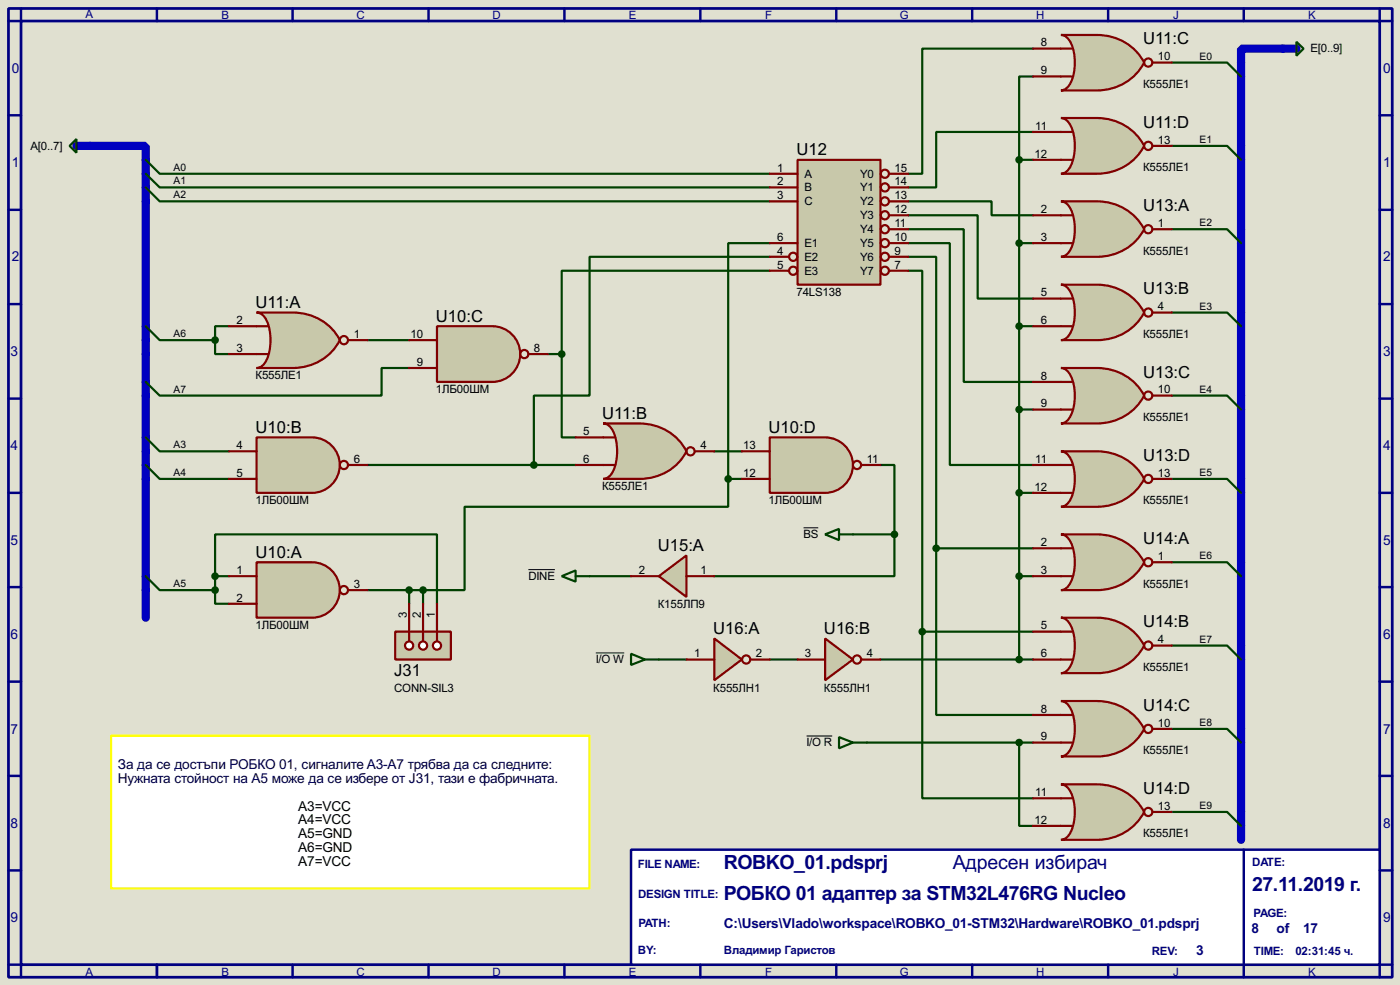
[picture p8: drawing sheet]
<svg xmlns="http://www.w3.org/2000/svg" width="256mm" height="180mm" viewBox="0 0 256 180" stroke-linecap="round" stroke-linejoin="round" font-family="sans-serif">
<path d="M0 0h256.5v180.3h-256.5z" fill="#e0e0d0"/>
<path d="M1.6 1.6h253.5v177.3h-253.5zM3.9 3.9h248.9v172.7h-248.9z" fill="none" stroke="#000080" stroke-width=".5"/>
<path d="M3.9 1.6v2.3h-2.3M28.8 1.6v2.3" fill="none" stroke="#000080" stroke-width=".45"/>
<path d="M115.6 155.5h137.2v21.1h-137.2z" fill="#fff" stroke="#000080" stroke-width=".45"/>
<g fill="none" stroke="#000080" stroke-width=".45">
<path d="M53.6 1.6v2.3M78.5 1.6v2.3M103.4 1.6v2.3M128.3 1.6v2.3M153.2 1.6v2.3M178.1 1.6v2.3M203 1.6v2.3M227.9 1.6v2.3M252.8 1.6v2.3h2.3M1.6 21.1h2.3M1.6 38.4h2.3M252.8 21.1h2.3"/>
<path d="M252.8 38.4h2.3M1.6 55.7h2.3M252.8 55.7h2.3M1.6 73h2.3M252.8 73h2.3M1.6 90.2h2.3M252.8 90.2h2.3M1.6 107.5h2.3M252.8 107.5h2.3M1.6 124.8h2.3M252.8 124.8h2.3M1.6 142h2.3"/>
<path d="M1.6 159.3h2.3M227.9 155.5v23.4M252.8 142h2.3M252.8 159.3h2.3M1.6 176.6h2.3v2.3M28.8 176.6v2.3M53.6 176.6v2.3M78.5 176.6v2.3M103.4 176.6v2.3M128.3 176.6v2.3M153.2 176.6v2.3M178.1 176.6v2.3"/>
<path d="M203 176.6v2.3M255.1 176.6h-2.3v2.3"/>
</g>
<path d="M235 8.9h-7.6v144.8M16.6 26.7h10.1v86.4" fill="none" stroke="#0000c0" stroke-width="1.5"/>
<g fill="none" stroke="#004000" stroke-width=".4">
<path d="M189.3 8.9h-20.3v22.9h-2.6M189.3 14h-2.6v15.3M214.7 11.5h10.1l2.6 2.5M26.7 31.8l2.6 2.5h111.7M26.7 34.3l2.6 2.6h111.7M26.7 29.3l2.6 2.5h111.7M166.4 36.9h15.3v2.5h7.6M166.4 39.4h12.7v15.3h10.2M186.7 29.3v91.4M186.7 29.3h2.6M189.3 24.2h-17.8v10.1h-5.1M214.7 26.7h10.1l2.6 2.6"/>
<path d="M26.7 59.7l2.6 2.6h10.1M42 59.7h-2.6v2.6M141 44.5h-7.6v43.2M141 47h-33v25.4h-10.2v12.7M141 49.6h-38.1v15.2M166.4 42h10.2v27.9h12.7M166.4 44.5h7.6v40.6h15.3M166.4 47h5.1v53.4M166.4 49.6h2.6v66M186.7 59.7h2.6M186.7 44.5h2.6M214.7 42h10.1l2.6 2.5"/>
<path d="M214.7 57.2h10.1l2.6 2.5M39.4 62.3v2.5h2.6M67.4 62.3h7.6M75 67.4h-5.1v5h-40.6l-2.6-2.5M100.4 64.8h2.5M102.9 64.8v15.3h2.6M186.7 75h2.6M214.7 72.4h10.1l2.6 2.6M26.7 80.1l2.6 2.5h12.7M26.7 85.1l2.6 2.6h12.7M67.4 85.1h38.1M130.9 82.6h5"/>
<path d="M133.4 87.7v5.1h-48.3v15.2h-7.6M133.4 87.7h2.5M156.3 97.8h7.6M161.3 85.1h2.6v12.7M163.9 97.8v7.7h-33M186.7 90.2h2.6M214.7 87.7h10.1l2.6 2.5M26.7 105.5l2.6 2.5h10.1M39.4 108v2.5h2.6M39.4 105.5v-7.7h40.7v12.7M39.4 105.5v2.5M39.4 105.5h2.6"/>
<path d="M67.4 108h10.1M75 108v2.5M77.5 108v2.5M108 105.5h7.6M169 115.6v30.5h20.3M169 115.6h20.3M171.5 100.4v30.5h17.8M171.5 100.4h17.8M186.7 105.5h2.6M214.7 102.9h10.1l2.6 2.6M214.7 118.2h10.1l2.6 2.5M120.7 120.7h5.1"/>
<path d="M141 120.7h5.1M158.8 135.9h30.5M161.3 120.7h28M186.7 135.9v15.3h2.6M214.7 133.4h10.1l2.6 2.5M214.7 148.6h10.1l2.6 2.6"/>
</g>
<path d="M20.4 134.7h87.6v27.9h-87.6z" fill="#fff" stroke="#ff0" stroke-width=".4"/>
<path d="M14 26.7h2.6" fill="none" stroke="#0000c0" stroke-width="1.5"/>
<path d="M12.8 26.7l1.2-1.2v2.5z" fill="none" stroke="#004000" stroke-width=".4"/>
<path d="M47 102.9h10.2a5.1 5.1 0 0 1 5.1 5.1 5.1 5.1 0 0 1-5.1 5.1h-10.2z" fill-rule="evenodd" fill="#c8c8aa" stroke="#800000" stroke-width=".4"/>
<g fill="none" stroke="#800000" stroke-width=".4">
<path d="M42 105.5h5M42 110.5h5M63.8 108h3.6"/>
<circle cx="63" cy="108" r=".75"/>
</g>
<g fill="#004000" stroke="#004000" stroke-width=".4">
<circle cx="39.4" cy="108" r=".5"/>
<circle cx="39.4" cy="105.5" r=".5"/>
</g>
<path d="M47 80.1h10.2a5.1 5.1 0 0 1 5.1 5 5.1 5.1 0 0 1-5.1 5.1h-10.2z" fill-rule="evenodd" fill="#c8c8aa" stroke="#800000" stroke-width=".4"/>
<g fill="none" stroke="#800000" stroke-width=".4">
<path d="M42 82.6h5M42 87.7h5M63.8 85.1h3.6"/>
<circle cx="63" cy="85.1" r=".75"/>
</g>
<path d="M72.4 115.6h10.2v5.1h-10.2z" fill="#c8c8aa" stroke="#800000" stroke-width=".4"/>
<path d="M80.1 115.6v1.8" fill="none" stroke="#800000" stroke-width=".4"/>
<circle cx="80" cy="118.2" r=".75" fill="#feffff" stroke="#800000" stroke-width=".4"/>
<path d="M77.5 115.6v1.8" fill="none" stroke="#800000" stroke-width=".4"/>
<circle cx="77.5" cy="118.2" r=".75" fill="#feffff" stroke="#800000" stroke-width=".4"/>
<path d="M75 115.6v1.8" fill="none" stroke="#800000" stroke-width=".4"/>
<circle cx="74.9" cy="118.2" r=".75" fill="#feffff" stroke="#800000" stroke-width=".4"/>
<path d="M75 110.5v5.1M77.5 110.5v5.1M80.1 110.5v5.1" fill="none" stroke="#800000" stroke-width=".4"/>
<circle cx="74.9" cy="108" r=".5" fill="#004000" stroke="#004000" stroke-width=".4"/>
<path d="M47 57.2h6.6a9.5 9.5 0 0 1 8.7 5.1 9.5 9.5 0 0 1-8.7 5.1h-6.6a2.2 2.2 0 0 0 1.9-1.5 9.2 9.2 0 0 0-.4-7.8l-.9-.8z" fill-rule="evenodd" fill="#c8c8aa" stroke="#800000" stroke-width=".4"/>
<g fill="none" stroke="#800000" stroke-width=".4">
<path d="M42 59.7h7.1M42 64.8h7.1M63.8 62.3h3.6"/>
<circle cx="63" cy="62.3" r=".75"/>
</g>
<circle cx="39.4" cy="62.3" r=".5" fill="#004000" stroke="#004000" stroke-width=".4"/>
<path d="M80.1 59.7h10.1a5.1 5.1 0 0 1 5.1 5.1 5.1 5.1 0 0 1-5.1 5.1h-10.1z" fill-rule="evenodd" fill="#c8c8aa" stroke="#800000" stroke-width=".4"/>
<g fill="none" stroke="#800000" stroke-width=".4">
<path d="M75 62.3h5.1M75 67.4h5.1M96.8 64.8h3.6"/>
<circle cx="96" cy="64.8" r=".75"/>
</g>
<path d="M110.5 77.5h6.6a9.5 9.5 0 0 1 8.7 5.1 9.5 9.5 0 0 1-8.7 5.1h-6.6a2.21 2.21 0 0 0 1.9-1.5 9.2 9.2 0 0 0-.4-7.8l-.9-.8z" fill-rule="evenodd" fill="#c8c8aa" stroke="#800000" stroke-width=".4"/>
<g fill="none" stroke="#800000" stroke-width=".4">
<path d="M105.5 85.1h7.1M105.5 80.1h7.1M127.3 82.6h3.6"/>
<circle cx="126.5" cy="82.6" r=".75"/>
</g>
<path d="M141 80.1h10.2a5.1 5.1 0 0 1 5.1 5 5.1 5.1 0 0 1-5.1 5.1h-10.2z" fill-rule="evenodd" fill="#c8c8aa" stroke="#800000" stroke-width=".4"/>
<g fill="none" stroke="#800000" stroke-width=".4">
<path d="M135.9 82.6h5.1M135.9 87.7h5.1M157.8 85.1h3.5"/>
<circle cx="157" cy="85.1" r=".75"/>
</g>
<circle cx="77.5" cy="108" r=".5" fill="#004000" stroke="#004000" stroke-width=".4"/>
<path d="M146.1 29.3h15.2v22.8h-15.2z" fill="#c8c8aa" stroke="#800000" stroke-width=".4"/>
<g fill="none" stroke="#800000" stroke-width=".4">
<path d="M141 31.8h5.1M141 34.3h5.1M141 36.9h5.1M162.9 31.8h3.5M162.9 34.3h3.5M162.9 36.9h3.5M162.9 39.4h3.5M141 44.5h5.1M141 47h3.6M141 49.6h3.6M162.9 44.5h3.5M162.9 47h3.5"/>
<path d="M162.9 49.6h3.5M162.9 42h3.5"/>
<circle cx="162.1" cy="31.8" r=".75"/>
<circle cx="162.1" cy="39.4" r=".75"/>
<circle cx="162.1" cy="36.9" r=".75"/>
<circle cx="162.1" cy="34.3" r=".75"/>
<circle cx="145.3" cy="49.6" r=".75"/>
<circle cx="145.3" cy="47" r=".75"/>
<circle cx="162.1" cy="44.5" r=".75"/>
<circle cx="162.1" cy="47" r=".75"/>
<circle cx="162.1" cy="42" r=".75"/>
<circle cx="162.1" cy="49.6" r=".75"/>
</g>
<g fill="#004000" stroke="#004000" stroke-width=".4">
<circle cx="133.4" cy="87.7" r=".5"/>
<circle cx="97.8" cy="85.1" r=".5"/>
<circle cx="102.9" cy="64.8" r=".5"/>
</g>
<path d="M194.4 6.4h6.6a9.6 9.6 0 0 1 8.6 5.1 9.6 9.6 0 0 1-8.6 5.1h-6.6a2.22 2.22 0 0 0 1.8-1.5 9 9 0 0 0-.4-7.8l-.9-.8z" fill-rule="evenodd" fill="#c8c8aa" stroke="#800000" stroke-width=".4"/>
<g fill="none" stroke="#800000" stroke-width=".4">
<path d="M189.3 14h7.1M189.3 8.9h7.1M211.1 11.5h3.6"/>
<circle cx="210.3" cy="11.5" r=".75"/>
</g>
<path d="M194.4 21.6h6.6a9.6 9.6 0 0 1 8.6 5.1 9.6 9.6 0 0 1-8.6 5.1h-6.6a2.22 2.22 0 0 0 1.8-1.5 9.1 9.1 0 0 0-.4-7.8l-.9-.8z" fill-rule="evenodd" fill="#c8c8aa" stroke="#800000" stroke-width=".4"/>
<g fill="none" stroke="#800000" stroke-width=".4">
<path d="M189.3 29.3h7.1M189.3 24.2h7.1M211.1 26.7h3.6"/>
<circle cx="210.3" cy="26.7" r=".75"/>
</g>
<path d="M194.4 36.9h6.6a9.6 9.6 0 0 1 8.6 5.1 9.6 9.6 0 0 1-8.6 5h-6.6a2.21 2.21 0 0 0 1.8-1.5 9 9 0 0 0-.4-7.8l-.9-.7z" fill-rule="evenodd" fill="#c8c8aa" stroke="#800000" stroke-width=".4"/>
<g fill="none" stroke="#800000" stroke-width=".4">
<path d="M189.3 39.4h7.1M189.3 44.5h7.1M211.1 42h3.6"/>
<circle cx="210.3" cy="42" r=".75"/>
</g>
<path d="M194.4 52.1h6.6a9.6 9.6 0 0 1 8.6 5.1 9.6 9.6 0 0 1-8.6 5.1h-6.6a2.22 2.22 0 0 0 1.8-1.5 9 9 0 0 0-.4-7.8l-.9-.8z" fill-rule="evenodd" fill="#c8c8aa" stroke="#800000" stroke-width=".4"/>
<g fill="none" stroke="#800000" stroke-width=".4">
<path d="M189.3 59.7h7.1M189.3 54.7h7.1M211.1 57.2h3.6"/>
<circle cx="210.3" cy="57.2" r=".75"/>
</g>
<path d="M194.4 67.4h6.6a9.6 9.6 0 0 1 8.6 5 9.6 9.6 0 0 1-8.6 5.1h-6.6a2.22 2.22 0 0 0 1.8-1.5 9 9 0 0 0-.4-7.8l-.9-.7z" fill-rule="evenodd" fill="#c8c8aa" stroke="#800000" stroke-width=".4"/>
<g fill="none" stroke="#800000" stroke-width=".4">
<path d="M189.3 75h7.1M189.3 69.9h7.1M211.1 72.4h3.6"/>
<circle cx="210.3" cy="72.4" r=".75"/>
</g>
<path d="M194.4 82.6h6.6a9.6 9.6 0 0 1 8.6 5.1 9.6 9.6 0 0 1-8.6 5.1h-6.6a2.22 2.22 0 0 0 1.8-1.5 9 9 0 0 0-.4-7.8l-.9-.8z" fill-rule="evenodd" fill="#c8c8aa" stroke="#800000" stroke-width=".4"/>
<g fill="none" stroke="#800000" stroke-width=".4">
<path d="M189.3 90.2h7.1M189.3 85.1h7.1M211.1 87.7h3.6"/>
<circle cx="210.3" cy="87.7" r=".75"/>
</g>
<path d="M194.4 97.8h6.6a9.6 9.6 0 0 1 8.6 5.1 9.6 9.6 0 0 1-8.6 5.1h-6.6a2.22 2.22 0 0 0 1.8-1.5 9.1 9.1 0 0 0-.4-7.8l-.9-.8z" fill-rule="evenodd" fill="#c8c8aa" stroke="#800000" stroke-width=".4"/>
<g fill="none" stroke="#800000" stroke-width=".4">
<path d="M189.3 105.5h7.1M189.3 100.4h7.1M211.1 102.9h3.6"/>
<circle cx="210.3" cy="102.9" r=".75"/>
</g>
<path d="M194.4 113.1h6.6a9.6 9.6 0 0 1 8.6 5.1 9.6 9.6 0 0 1-8.6 5h-6.6a2.21 2.21 0 0 0 1.8-1.5 9 9 0 0 0-.4-7.8l-.9-.7z" fill-rule="evenodd" fill="#c8c8aa" stroke="#800000" stroke-width=".4"/>
<g fill="none" stroke="#800000" stroke-width=".4">
<path d="M189.3 115.6h7.1M211.1 118.2h3.6M189.3 120.7h7.1"/>
<circle cx="210.3" cy="118.2" r=".75"/>
</g>
<path d="M194.4 128.3h6.6a9.6 9.6 0 0 1 8.6 5.1 9.6 9.6 0 0 1-8.6 5.1h-6.6a2.22 2.22 0 0 0 1.8-1.5 9 9 0 0 0-.4-7.8l-.9-.8z" fill-rule="evenodd" fill="#c8c8aa" stroke="#800000" stroke-width=".4"/>
<g fill="none" stroke="#800000" stroke-width=".4">
<path d="M189.3 135.9h7.1M189.3 130.9h7.1M211.1 133.4h3.6"/>
<circle cx="210.3" cy="133.4" r=".75"/>
</g>
<path d="M194.4 143.6h6.6a9.6 9.6 0 0 1 8.6 5 9.6 9.6 0 0 1-8.6 5.1h-6.6a2.22 2.22 0 0 0 1.8-1.5 9 9 0 0 0-.4-7.8l-.9-.7z" fill-rule="evenodd" fill="#c8c8aa" stroke="#800000" stroke-width=".4"/>
<g fill="none" stroke="#800000" stroke-width=".4">
<path d="M189.3 151.2h7.1M189.3 146.1h7.1M211.1 148.6h3.6"/>
<circle cx="210.3" cy="148.6" r=".75"/>
</g>
<g fill="#004000" stroke="#004000" stroke-width=".4">
<circle cx="171.5" cy="100.4" r=".5"/>
<circle cx="168.9" cy="115.6" r=".5"/>
<circle cx="186.7" cy="105.5" r=".5"/>
<circle cx="186.7" cy="90.2" r=".5"/>
<circle cx="186.7" cy="75" r=".5"/>
<circle cx="186.7" cy="59.7" r=".5"/>
<circle cx="186.7" cy="44.5" r=".5"/>
<circle cx="186.7" cy="29.3" r=".5"/>
<circle cx="186.7" cy="135.9" r=".5"/>
<circle cx="186.7" cy="120.7" r=".5"/>
</g>
<path d="M120.7 105.5l5.1-3.8v7.6z" fill="#c8c8aa" stroke="#800000" stroke-width=".4"/>
<path d="M115.6 105.5h5.1M125.8 105.5h5.1" fill="none" stroke="#800000" stroke-width=".4"/>
<path d="M151.2 97.8l2.5-1v2.1zM153.7 97.8h2.6M102.9 105.5l2.6-1.1v2.1zM105.5 105.5h2.5" fill="none" stroke="#004000" stroke-width=".4"/>
<path d="M147.2 96.6h2.7M96.8 104.3h4.9" fill="none" stroke="#000" stroke-width=".18"/>
<circle cx="163.8" cy="97.8" r=".5" fill="#004000" stroke="#004000" stroke-width=".4"/>
<path d="M151.2 116.9l5.1 3.8-5.1 3.8z" fill="#c8c8aa" stroke="#800000" stroke-width=".4"/>
<g fill="none" stroke="#800000" stroke-width=".4">
<path d="M146.1 120.7h5.1M157.8 120.7h3.5"/>
<circle cx="157" cy="120.7" r=".75"/>
</g>
<path d="M130.9 116.9l5 3.8-5 3.8z" fill="#c8c8aa" stroke="#800000" stroke-width=".4"/>
<g fill="none" stroke="#800000" stroke-width=".4">
<path d="M125.8 120.7h5.1M137.5 120.7h3.5"/>
<circle cx="136.7" cy="120.7" r=".75"/>
</g>
<path d="M237.5 7.7l1.3 1.2-1.3 1.3zM115.6 119.7l2.6 1-2.6 1zM118.2 120.7h2.5M153.7 134.9l2.6 1-2.6 1.1zM156.3 135.9h2.5" fill="none" stroke="#004000" stroke-width=".4"/>
<path d="M109.2 119.5h5.2M147.8 134.7h4.7" fill="none" stroke="#000" stroke-width=".18"/>
<path d="M235 8.9h2.5" fill="none" stroke="#0000c0" stroke-width="1.5"/>
<g font-size="4" fill="#000080">
<text x="132.6" y="159.1">ROBKO_01.pdsprj</text>
<text x="174.6" y="159.1">Адресен избирач</text>
<text x="132.6" y="164.8">РОБКО 01 адаптер за STM32L476RG Nucleo</text>
<text x="229.4" y="163.1">27.11.2019 г.</text>
</g>
<g font-size="3.4">
<text x="209.4" y="8.1">U11:C</text>
<text x="209.4" y="23.3">U11:D</text>
<text x="145.9" y="28.5">U12</text>
<text x="209.4" y="38.6">U13:A</text>
<text x="209.4" y="53.9">U13:B</text>
<text x="46.8" y="56.4">U11:A</text>
<text x="79.9" y="58.9">U10:C</text>
<text x="209.4" y="69.1">U13:C</text>
<text x="110.3" y="76.7">U11:B</text>
<text x="46.8" y="79.3">U10:B</text>
<text x="140.8" y="79.3">U10:D</text>
<text x="209.4" y="84.3">U13:D</text>
<text x="120.5" y="100.9">U15:A</text>
<text x="209.4" y="99.6">U14:A</text>
<text x="46.8" y="102.1">U10:A</text>
<text x="130.7" y="116.1">U16:A</text>
<text x="151" y="116.1">U16:B</text>
<text x="209.4" y="114.8">U14:B</text>
<text x="72.2" y="123.7">J31</text>
<text x="209.4" y="130.1">U14:C</text>
<text x="209.4" y="145.3">U14:D</text>
</g>
<g font-size="2.8" fill="#000080">
<text x="2.2" y="13.4">0</text>
<text x="253.4" y="13.4">0</text>
<text x="2.2" y="30.6">1</text>
<text x="253.4" y="30.6">1</text>
<text x="2.2" y="47.9">2</text>
<text x="253.4" y="47.9">2</text>
<text x="1.9" y="65.2">3</text>
<text x="253.4" y="65.2">3</text>
<text x="1.9" y="82.4">4</text>
<text x="253.4" y="82.4">4</text>
<text x="1.9" y="99.7">5</text>
<text x="253.4" y="99.7">5</text>
<text x="1.9" y="117">6</text>
<text x="253.4" y="117">6</text>
<text x="1.9" y="134.3">7</text>
<text x="253.4" y="134.3">7</text>
<text x="1.9" y="151.5">8</text>
<text x="253.4" y="151.5">8</text>
<text x="1.9" y="168.8">9</text>
<text x="132.6" y="169.8">C:\Users\Vlado\workspace\ROBKO_01-STM32\Hardware\ROBKO_01.pdsprj</text>
<text x="229.3" y="170.8">8</text>
<text x="233.9" y="170.8">of</text>
<text x="238.7" y="170.8">17</text>
<text x="253.4" y="168.8">9</text>
<text x="219.1" y="174.9">3</text>
</g>
<g font-size="2.8" fill="#000040">
<text x="21.6" y="140.7">За да се достъпи РОБКО 01, сигналите A3-A7 трябва да са следните:</text>
<text x="21.6" y="143.3">Нужната стойност на А5 може да се избере от J31, тази е фабричната.</text>
</g>
<g font-size="2.8">
<text x="54.7" y="148.4">A3=VCC</text>
<text x="54.7" y="150.9">A4=VCC</text>
<text x="54.7" y="153.4">A5=GND</text>
<text x="54.7" y="156">A6=GND</text>
<text x="54.7" y="158.5">A7=VCC</text>
</g>
<g font-size="2.4" fill="#000080">
<text x="15.7" y="3.2">A</text>
<text x="40.6" y="3.5">B</text>
<text x="65.3" y="3.5">C</text>
<text x="90.2" y="3.5">D</text>
<text x="115.2" y="3.5">E</text>
<text x="140.2" y="3.5">F</text>
<text x="164.9" y="3.5">G</text>
<text x="189.8" y="3.5">H</text>
<text x="214.9" y="3.5">J</text>
<text x="239.7" y="3.5">K</text>
<text x="116.9" y="158.9">FILE NAME:</text>
<text x="229.4" y="158.4">DATE:</text>
<text x="116.9" y="164.3">DESIGN TITLE:</text>
<text x="229.7" y="167.8">PAGE:</text>
<text x="117" y="169.7">PATH:</text>
<text x="15.7" y="178.6">A</text>
<text x="40.6" y="178.6">B</text>
<text x="65.3" y="178.6">C</text>
<text x="90.2" y="178.6">D</text>
<text x="115.2" y="178.6">E</text>
<text x="116.9" y="174.7">BY:</text>
<text x="132.6" y="174.7">Владимир Гаристов</text>
<text x="140.2" y="178.6">F</text>
<text x="164.9" y="178.6">G</text>
<text x="189.8" y="178.6">H</text>
<text x="211" y="174.7">REV:</text>
<text x="214.9" y="178.6">J</text>
<text x="229.7" y="174.7">TIME:</text>
<text x="237.3" y="174.7">02:31:45 ч.</text>
<text x="239.7" y="178.6">K</text>
</g>
<g font-size="2.4">
<text x="190.7" y="8.5">8</text>
<text x="212.1" y="11.1">10</text>
<text x="240.1" y="9.6">E[0..9]</text>
<text x="190.7" y="13.6">9</text>
<text x="209.4" y="16.1">К555ЛЕ1</text>
<text x="189.7" y="23.8">11</text>
<text x="5.6" y="27.4">A[0..7]</text>
<text x="189.5" y="28.9">12</text>
<text x="212.1" y="26.3">13</text>
<text x="142.4" y="31.4">1</text>
<text x="142.4" y="33.9">2</text>
<text x="147.4" y="32.5">A</text>
<text x="147.4" y="35">B</text>
<text x="157.6" y="32.5">Y0</text>
<text x="157.6" y="35">Y1</text>
<text x="163.9" y="31.4">15</text>
<text x="163.9" y="33.9">14</text>
<text x="209.4" y="31.4">К555ЛЕ1</text>
<text x="142.4" y="36.5">3</text>
<text x="147.4" y="37.6">C</text>
<text x="157.6" y="37.6">Y2</text>
<text x="157.6" y="40.1">Y3</text>
<text x="163.9" y="36.5">13</text>
<text x="163.9" y="39">12</text>
<text x="163.9" y="41.6">11</text>
<text x="190.7" y="39">2</text>
<text x="212.1" y="41.6">1</text>
<text x="142.4" y="44.1">6</text>
<text x="142.4" y="46.6">4</text>
<text x="147.4" y="45.2">E1</text>
<text x="147.4" y="47.7">E2</text>
<text x="157.6" y="42.7">Y4</text>
<text x="157.6" y="45.2">Y5</text>
<text x="157.6" y="47.7">Y6</text>
<text x="163.9" y="44.1">10</text>
<text x="163.9" y="46.6">9</text>
<text x="190.7" y="44.1">3</text>
<text x="209.4" y="46.6">К555ЛЕ1</text>
<text x="142.4" y="49.2">5</text>
<text x="147.4" y="50.3">E3</text>
<text x="157.6" y="50.3">Y7</text>
<text x="163.9" y="49.2">7</text>
<text x="43.4" y="59.3">2</text>
<text x="145.9" y="54.2">74LS138</text>
<text x="190.7" y="54.3">5</text>
<text x="190.7" y="59.3">6</text>
<text x="212.1" y="56.8">4</text>
<text x="43.4" y="64.4">3</text>
<text x="64.8" y="61.9">1</text>
<text x="75.2" y="61.9">10</text>
<text x="97.8" y="64.4">8</text>
<text x="209.4" y="61.8">К555ЛЕ1</text>
<text x="46.8" y="69.5">К555ЛЕ1</text>
<text x="76.4" y="67">9</text>
<text x="79.9" y="72">1ЛБ00ШМ</text>
<text x="190.7" y="69.5">8</text>
<text x="212.1" y="72">10</text>
<text x="190.7" y="74.6">9</text>
<text x="209.4" y="77.1">К555ЛЕ1</text>
<text x="43.4" y="82.2">4</text>
<text x="106.9" y="79.7">5</text>
<text x="128.3" y="82.2">4</text>
<text x="136.2" y="82.2">13</text>
<text x="43.4" y="87.3">5</text>
<text x="64.8" y="84.7">6</text>
<text x="106.9" y="84.7">6</text>
<text x="110.3" y="89.8">К555ЛЕ1</text>
<text x="136.2" y="87.3">12</text>
<text x="158.8" y="84.7">11</text>
<text x="189.5" y="89.8">12</text>
<text x="189.7" y="84.7">11</text>
<text x="212.1" y="87.3">13</text>
<text x="46.8" y="92.3">1ЛБ00ШМ</text>
<text x="140.8" y="92.3">1ЛБ00ШМ</text>
<text x="209.4" y="92.3">К555ЛЕ1</text>
<text x="147.2" y="98.5">BS</text>
<text x="190.7" y="100">2</text>
<text x="43.4" y="105.1">1</text>
<text x="64.8" y="107.6">3</text>
<text x="96.8" y="106.2">DINE</text>
<text x="117" y="105.1">2</text>
<text x="128.3" y="105.1">1</text>
<text x="190.7" y="105.1">3</text>
<text x="209.4" y="107.6">К555ЛЕ1</text>
<text x="212.1" y="102.5">1</text>
<text x="43.4" y="110.1">2</text>
<text x="74.5" y="113.1" transform="rotate(-90 74.5 113.1)">3</text>
<text x="77.1" y="113" transform="rotate(-90 77.1 113)">2</text>
<text x="79.6" y="113.1" transform="rotate(-90 79.6 113.1)">1</text>
<text x="120.5" y="111.4">К155ЛП9</text>
<text x="46.8" y="115.2">1ЛБ00ШМ</text>
<text x="190.7" y="115.2">5</text>
<text x="212.1" y="117.8">4</text>
<text x="109.2" y="121.4">I/O W</text>
<text x="127.2" y="120.3">1</text>
<text x="138.5" y="120.3">2</text>
<text x="147.5" y="120.3">3</text>
<text x="158.8" y="120.3">4</text>
<text x="190.7" y="120.3">6</text>
<text x="209.4" y="122.8">К555ЛЕ1</text>
<text x="72.2" y="126.6">CONN-SIL3</text>
<text x="130.7" y="126.6">К555ЛН1</text>
<text x="151" y="126.6">К555ЛН1</text>
<text x="190.7" y="130.5">8</text>
<text x="147.8" y="136.6">I/O R</text>
<text x="190.7" y="135.5">9</text>
<text x="212.1" y="133">10</text>
<text x="209.4" y="138">К555ЛЕ1</text>
<text x="189.7" y="145.7">11</text>
<text x="212.1" y="148.2">13</text>
<text x="189.5" y="150.8">12</text>
<text x="209.4" y="153.3">К555ЛЕ1</text>
</g>
<g font-size="2.1">
<text x="219.8" y="10.9">E0</text>
<text x="219.8" y="26.1">E1</text>
<text x="31.8" y="33.8">A1</text>
<text x="31.8" y="31.2">A0</text>
<text x="31.8" y="36.3">A2</text>
<text x="219.8" y="41.4">E2</text>
<text x="219.8" y="56.7">E3</text>
<text x="31.8" y="61.7">A6</text>
<text x="31.8" y="71.9">A7</text>
<text x="219.8" y="71.9">E4</text>
<text x="31.8" y="82.1">A3</text>
<text x="31.8" y="87.1">A4</text>
<text x="219.8" y="87.1">E5</text>
<text x="31.8" y="107.5">A5</text>
<text x="219.8" y="102.4">E6</text>
<text x="219.8" y="117.6">E7</text>
<text x="219.8" y="132.9">E8</text>
<text x="219.8" y="148.1">E9</text>
</g>
</svg>
